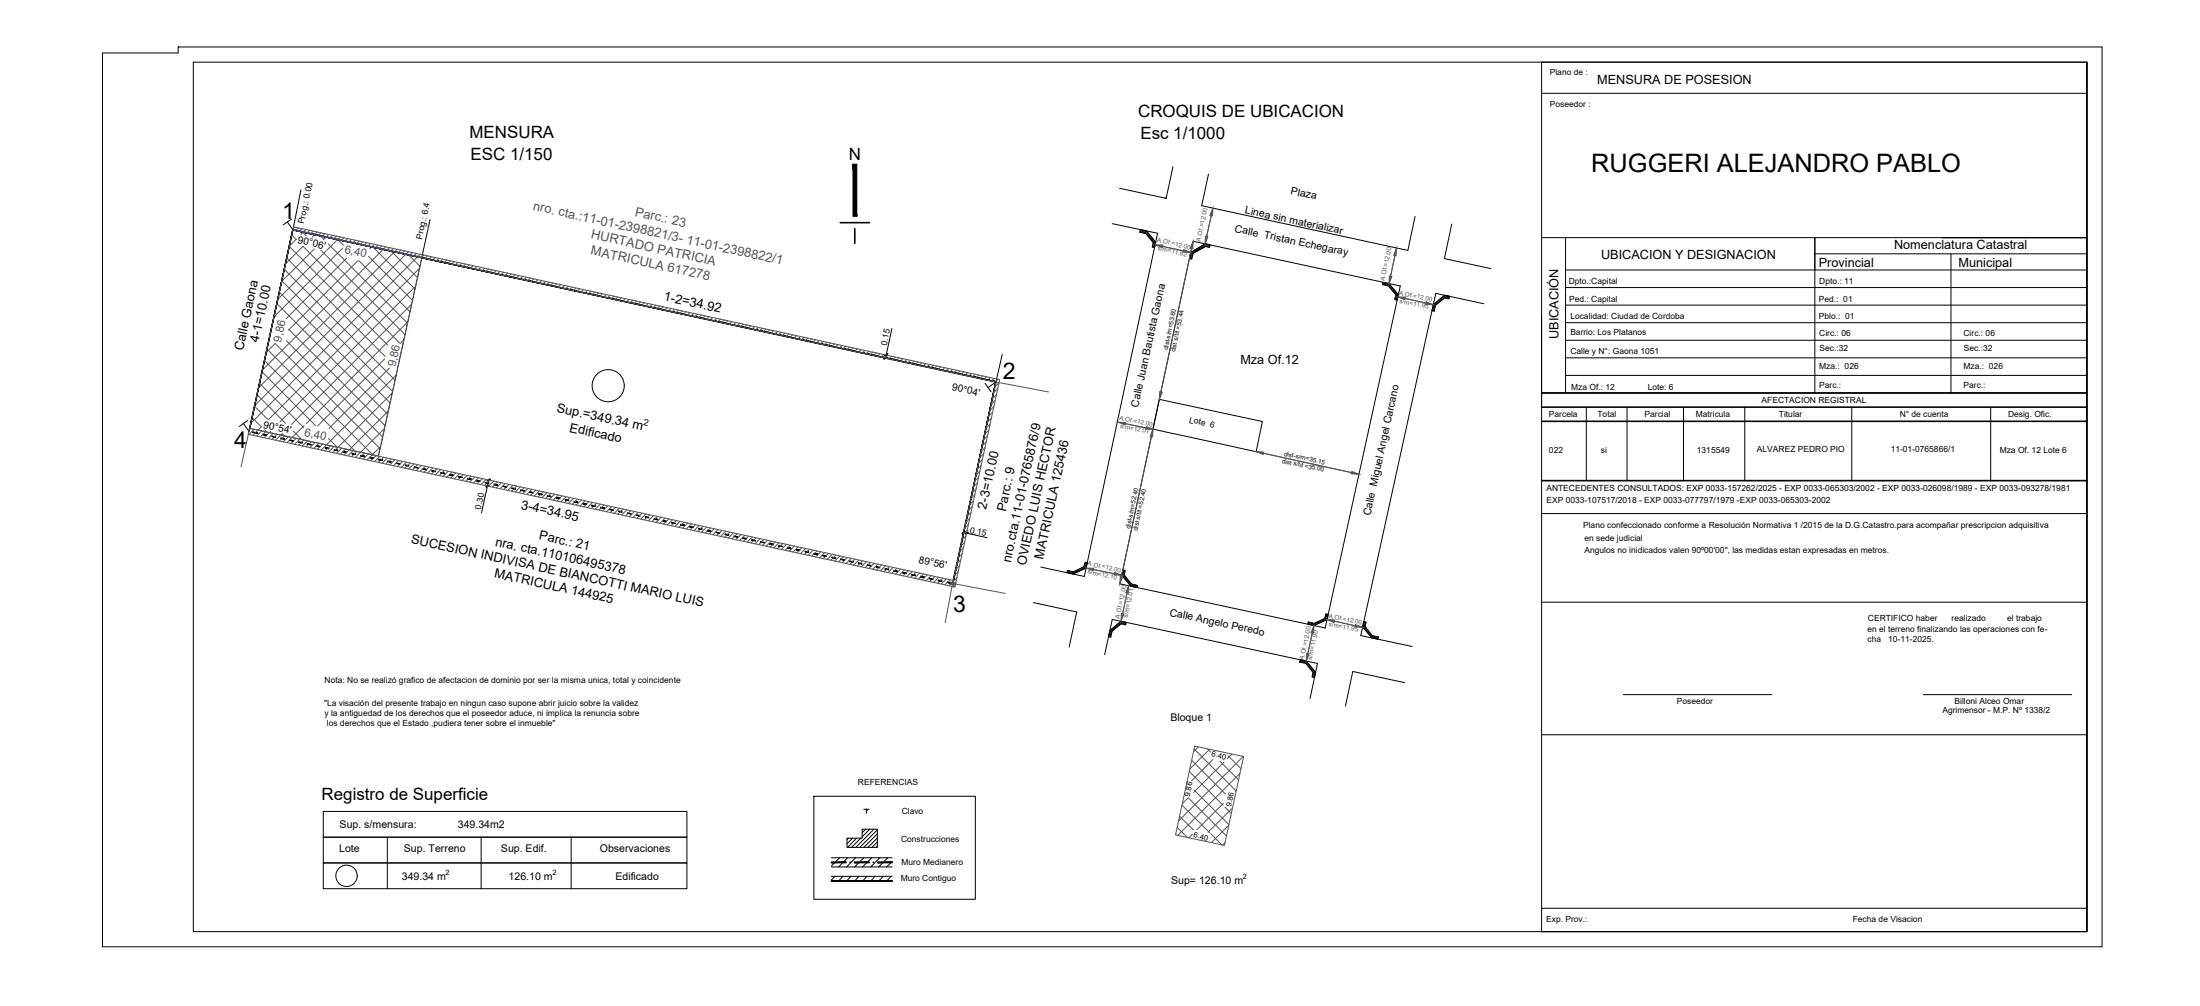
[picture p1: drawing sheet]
<svg xmlns="http://www.w3.org/2000/svg" width="700mm" height="320mm" viewBox="0 0 700 320" stroke-linecap="round" stroke-linejoin="round" font-family="sans-serif">
<!-- layer: mensura -->
<g fill="none" stroke="#000" stroke-width=".32">
<path d="M92.7 69.7l-2.6 1.8M95.7 60.4l-2.5 12.7-1.8-2.5M134.7 79.5l-.1 .6M134.8 78.8l-.1 .6M135 78.1l-.1 .5M135.2 77.4l-.2 .5M135.4 76.7l-.2 .5M135.5 76l-.1 .5M135.6 75.3l-.1 .5M135.8 74.6l-.1 .5M135.9 73.9l-.1 .5M136.1 73.2l-.1 .5"/>
<path d="M136.2 72.5l-.1 .5M136.4 71.7l-.1 .6M136.6 71l-.2 .6M136.7 70.3l-.1 .6M136.8 69.9v.3M134.3 81.6l-.1 .3M134.4 80.9l-.1 .6M134.5 80.2v.6M283.8 104.5l-2.1 9.4M318.9 112.7l-2.1 8.8-2.4 1.8M77.4 134.7l1.8 2.5M78.8 133.8l-2.7 1.9"/>
<path d="M313.4 121.9l1.9 2.7M316.3 121.4h.1M155.5 152.7l-2.3 10.4M306.5 169.4l7.5 1.6M303.1 185.5v.1"/>
<circle cx="193.5" cy="122.7" r="5.1"/>
</g>
<g fill="none" stroke="#545454" stroke-width=".32">
<path d="M92 78.4l31.4 31.3M92.8 74.8l1.5 1.4M93.2 73.1l41 8.8-13.8 63.2-41-8.9zM93.4 72.2l224.6 48.5-14 65.1-.9-.2 13.7-64.1-223.6-48.4zM93.7 72.2l-.4 .4M94.3 76l-2.3 2.3M94.9 72.5l-.8 .8M96.1 72.7l-.8 .9M96.2 73.7l1.2 1.3M97.3 73l-1.6 1.6M98.5 73.2l-.8 .9M99.7 73.5l-.8 .8"/>
<path d="M100 79.1l-10.4 10.5M100.9 73.7l-1.6 1.7M102 79.5l26.8 26.9M102.1 74.1l-.8 .8M103.3 74.3l-.8 .8M103.7 79.9l-15.3 15.3M104.4 77.6l4.1 4M104.6 74.6l-1.6 1.6-1.2-1.2M105.8 74.8l-.9 .8M107 75.1l-.8 .8M107.5 76.2l1.8 1.8M108.2 75.3l-4.3 4.4"/>
<path d="M109.1 78.9l-21.7 21.6M109.4 75.6l-.8 .8M110.7 75.8l-.9 .9M111.9 76.1l-.9 .9M113.1 76.4l-.9 .8M114.3 76.7l-.9 .8M115.5 76.9l-.8 .8M116.7 77.2l-.8 .8M117.9 77.4l-.8 .9M118.7 78.6l13.3 13.3M119.1 77.7l-1.4 1.4M120.3 77.9l-.8 .9"/>
<path d="M121.5 78.2l-.8 .8M122.7 78.5l-39.3 39.3M123.9 78.8l-.8 .8M124.4 79.8l8.4 8.5M125.1 79l-.8 .8M126.3 79.3l-44.1 44.1M127.5 79.5l-.8 .8M128.7 79.8l-.8 .8M367.5 77.9l11.3 2.4M369.9 78.4l6.6 1.4M379.1 79.1l-9.7 45.5M385.4 68.6l-1.5 6.5"/>
<path d="M385.9 66.3l-2.5 11.3M444.3 78.9l-2.4 11.3M88 96.5l35.3 35.2M88.9 92.9l35.2 35.2M89.6 89.3l35.3 35.2M90.5 85.7l35.1 35.2M90.8 83.9l5.6-5.6 30.8 30.9M91.2 82.1l31.3 31.3M108.6 81.7l21 21.1M110.3 82.1l-19.3 19.3M113.9 82.9l-22.1 22.1M114.2 83l16.2 16.1"/>
<path d="M117.2 81.5l14 14M130 81l3.6 3.7M130 80l-49 49.1M131 96.7l-38.3 38.3M131.2 80.3l-.8 .8M132.2 91.1l-43.1 43.1M132.4 80.6l-.8 .8M133.4 85.4l-48 48M133.6 80.9l-53.9 53.8M134.8 81.1l-.8 .8M136.1 81.4l-.9 .8M137.3 81.6l-.9 .8"/>
<path d="M138.5 81.9l-.9 .8M139.7 82.1l-.9 .9M140.9 82.4l-.8 .8M142.1 82.7l-.8 .8M143.3 83l-.8 .8M144.5 83.2l-.8 .8M145.7 83.5l-.8 .8M146.9 83.7l-.8 .8M148.1 84l-.8 .8M149.3 84.2l-.8 .8M150.5 84.5l-.8 .8M151.7 84.7l-.8 .9"/>
<path d="M152.9 85l-.8 .9M154.2 85.3l-.9 .8M155.4 85.6l-.8 .8M156.6 85.8l-.8 .8M157.8 86.1l-.8 .8M159 86.3l-.8 .8M160.2 86.6l-.8 .8M161.5 86.8l-.9 .9M162.7 87.1l-.9 .9M163.9 87.4l-.9 .8M165.1 87.7l-.9 .8M166.3 87.9l-.8 .8"/>
<path d="M167.5 88.2l-.8 .8M168.7 88.4l-.8 .8M169.9 88.7l-.8 .8M171.1 88.9l-.8 .8M172.3 89.2l-.8 .9M173.5 89.5l-.8 .8M174.7 89.7l-.8 .9M175.9 90l-.8 .8M177.1 90.3l-.8 .8M178.4 90.5l-.9 .8M179.6 90.8l-.8 .8M180.8 91l-.8 .8"/>
<path d="M182 91.3l-.8 .9M183.2 91.6l-.8 .8M184.4 91.8l-.8 .9M185.6 92.1l-.8 .8M186.9 92.4l-.9 .8M188.1 92.6l-.9 .8M189.3 92.9l-.9 .8M190.5 93.1l-.9 .8M191.7 93.4l-.8 .8M192.9 93.7l-.8 .8M194.1 93.9l-.8 .9M195.3 94.2l-.8 .8"/>
<path d="M196.5 94.4l-.8 .9M197.7 94.7l-.8 .8M198.9 95l-.8 .8M200.1 95.2l-.8 .8M201.3 95.5l-.8 .8M202.5 95.8l-.8 .8M203.8 96l-.8 .9M205 96.3l-.8 .8M206.2 96.5l-.8 .9M207.4 96.8l-.8 .8M208.6 97l-.8 .9M209.8 97.3l-.8 .8"/>
<path d="M211 97.6l-.8 .8M212.3 97.9l-.9 .8M213.5 98.1l-.9 .9M214.7 98.4l-.9 .8M215.9 98.6l-.9 .9M217.1 98.9l-.8 .8M218.3 99.1l-.8 .9M219.5 99.4l-.8 .8M220.7 99.7l-.8 .8M221.9 99.9l-.8 .9M443.8 81.2l-1.4 6.6M444.7 94.4l11.3 2.5"/>
<path d="M447.1 95l6.6 1.4M83.3 118.3l17.1 17M84.1 114.6l28.8 28.9M84.7 112.2l2.8-3 33.4 33.4M84.9 111l33.7 33.7M85.7 107.4l.1 .1M86 106.4l-.1 .1M86.5 103.8h.1M87.2 100.8v.1M87.3 100.2l.5 .5M91.1 108.4l30.6 30.6M91.9 104.7l30.6 30.6"/>
<path d="M122.4 114.1l-21.3 21.4M123.6 108.5l-26.2 26.2M123.9 117.1l-19.2 19.1M126 119.3l-21.9 21.9M128.5 108l-1.1 1.2M129.7 102.4l-6 6M223.1 100.2l-.8 .8M224.3 100.5l-.8 .8M225.5 100.7l-.8 .9M226.7 101l-.8 .8M228 101.2l-.8 .9M229.2 101.5l-.8 .8"/>
<path d="M230.4 101.7l-.8 .9M231.6 102l-.8 .8M232.8 102.3l-.8 .8M234 102.6l-.8 .8M235.2 102.8l-.8 .9M236.4 103.1l-.8 .8M237.7 103.3l-.9 .9M238.9 103.6l-.9 .8M240.1 103.8l-.9 .9M241.3 104.1l-.9 .8M242.5 104.4l-.8 .8M243.7 104.7l-.8 .8"/>
<path d="M244.9 104.9l-.8 .8M246.1 105.2l-.8 .8M247.3 105.4l-.8 .9M248.5 105.7l-.8 .8M249.7 105.9l-.8 .9M250.9 106.2l-.8 .8M252.2 106.5l-.8 .8M253.4 106.8l-.8 .8M254.6 107l-.8 .8M255.8 107.3l-.8 .8M257 107.5l-.8 .9M258.2 107.8l-.8 .8"/>
<path d="M259.4 108l-.8 .9M260.6 108.3l-.8 .8M261.8 108.5l-.8 .9M263.1 108.9l-.9 .8M264.3 109.1l-.9 .8M265.5 109.4l-.9 .8M266.7 109.6l-.9 .8M267.9 109.9l-.8 .8M269.1 110.1l-.8 .9M270.3 110.4l-.8 .8M271.5 110.6l-.8 .9M272.7 111l-.8 .8"/>
<path d="M273.9 111.2l-.8 .8M275.1 111.5l-.8 .8M276.4 111.7l-.8 .8M277.6 112l-.8 .8M278.8 112.2l-.8 .9M280 112.5l-.8 .8M281.2 112.7l-.8 .9M282.4 113.1l-.8 .8M283.6 113.3l-.8 .8M284.8 113.6l-.8 .8M286 113.8l-.8 .8M287.2 114.1l-.8 .8"/>
<path d="M288.5 114.3l-.9 .8M289.7 114.6l-.9 .8M290.9 114.8l-.9 .9M292.1 115.1l-.9 .9M293.3 115.4l-.8 .8M294.5 115.7l-.8 .8M295.7 115.9l-.8 .8M296.9 116.2l-.8 .8M298.1 116.4l-.8 .8M299.3 116.7l-.8 .8M300.6 116.9l-.8 .9M301.8 117.2l-.8 .9"/>
<path d="M303 117.5l-.8 .8M304.2 117.8l-.8 .8M305.4 118l-.8 .8M306.6 118.3l-.8 .8M307.8 118.5l-.8 .8M309 118.8l-.8 .8M310.2 119l-.8 .8M311.4 119.3l-.8 .8M312.6 119.6l-.8 .8M313.9 119.8l-.9 .9M79.2 137.2l-2.5 11.3M79.7 136.3l-.4 .3"/>
<path d="M80.2 132.8l3 2.9M80.9 136.5l-1.7 1.7M80.9 129.2l4.3 4.2M81.8 125.5l9 9.1M82.5 121.9l14.1 14.1M83.2 135.8l-2.8 2.7M83.3 137.1l-1.7 1.6M84.2 136.7l.6 .7M84.5 137.3l-1.7 1.7M86.1 137.2l-2.1 2M86.9 137.9l-1.6 1.6M88.1 138.1l-1.6 1.7"/>
<path d="M89.8 137.9l-2.1 2.1M89.8 138l.6 .6M90.5 138.6l-1.6 1.7M91.7 138.9l-1.6 1.6M93.3 137.1l2.5 2.5M94.2 139.4l-1.7 1.7M95.4 139.7l-1.6 1.6M96.6 139.9l-1.6 1.7M96.7 135.4l-5.4 5.4M104.5 139.5l2.8 2.8M122.3 136.4l-9.2 9.1M123.5 130.7l-14.1 14"/>
<path d="M124.7 125.1l-18.9 18.9M314.2 138.6l-1.3 1.3M314.6 136.8l-1.3 1.3M315 134.9l-1.3 1.3M315.1 120.1l-.9 .8M315.4 133.1l-1.3 1.2M315.8 131.1l-1.3 1.3M316.2 129.3l-1.3 1.3M316.3 120.4l-.9 .8M316.6 127.4l-1.3 1.3M316.8 121.5l16.8 3.2M317 125.6l-1.3 1.2"/>
<path d="M317.4 123.7l-1.3 1.2M317.5 120.6l-.9 .8M317.8 121.8l-1.3 1.3M355.6 134.3l11.3 2.2M366.3 138.9l-9.5 44.4M97.8 140.2l-1.6 1.7M99 140.5l-1.6 1.6M100.2 140.7l-1.6 1.7M101.4 141l-1.6 1.6M102.7 141.2l-1.7 1.7M103.9 141.5l-1.7 1.7M105.1 141.8l-1.7 1.6"/>
<path d="M106.3 142l-1.7 1.7M108.7 142.6l-1.7 1.6M109.9 142.8l-1.7 1.7M112.3 143.3l-1.6 1.7M113.5 143.6l-1.6 1.6M115.9 144.1l-1.6 1.7M117.2 144.4l-1.7 1.7M119.6 144.9l-1.6 1.7M120.8 145.2l-1.6 1.6M121.1 142l-4.4 4.3M122 145.4l-1.6 1.7M123.2 145.7l-1.6 1.6"/>
<path d="M124.4 145.9l-1.6 1.7M125.6 146.2l-1.6 1.6M126.8 146.5l-1.6 1.6M128.1 146.8l-1.7 1.6M129.3 147l-1.7 1.7M130.5 147.3l-1.7 1.6M131.7 147.5l-1.7 1.7M132.9 147.8l-1.7 1.6M134.1 148l-1.7 1.7M135.3 148.3l-1.7 1.6M136.5 148.5l-1.7 1.7M137.7 148.8l-1.6 1.7"/>
<path d="M139 149.1l-1.7 1.7M140.2 149.4l-1.7 1.6M141.4 149.6l-1.7 1.7M142.6 149.9l-1.7 1.6M143.8 150.1l-1.7 1.7M145 150.4l-1.6 1.6M146.2 150.6l-1.6 1.7M147.4 150.9l-1.6 1.6M148.6 151.2l-1.6 1.7M149.8 151.5l-1.6 1.6M151 151.7l-1.6 1.7M152.2 152l-1.6 1.6"/>
<path d="M153.5 152.2l-1.7 1.7M154.7 152.5l-1.7 1.6M155.9 152.7l-1.7 1.7M157.1 153l-1.7 1.6M158.3 153.2l-1.7 1.8M159.5 153.6l-1.7 1.6M160.7 153.8l-1.7 1.7M162 154.1l-1.8 1.6M163.2 154.3l-1.7 1.7M164.4 154.6l-1.7 1.6M165.6 154.8l-1.7 1.7M166.8 155.1l-1.7 1.6"/>
<path d="M168 155.3l-1.7 1.7M169.2 155.6l-1.7 1.7M170.4 155.9l-1.6 1.7M171.6 156.2l-1.6 1.6M172.8 156.4l-1.6 1.7M174 156.7l-1.6 1.6M175.2 156.9l-1.6 1.7M176.4 157.2l-1.6 1.6M177.6 157.4l-1.6 1.7M178.9 157.7l-1.7 1.6M180.1 158l-1.7 1.7M181.3 158.3l-1.7 1.6"/>
<path d="M182.5 158.5l-1.7 1.7M183.7 158.8l-1.7 1.6M184.9 159l-1.7 1.7M186.2 159.3l-1.7 1.6M187.4 159.5l-1.7 1.7M188.6 159.8l-1.7 1.6M309.7 159.3l-1.2 1.2M310.1 157.4l-1.3 1.3M310.6 155.5l-1.3 1.3M310.9 153.6l-1.2 1.3M311.4 151.8l-1.4 1.3M311.8 149.9l-1.3 1.3"/>
<path d="M312.1 148l-1.2 1.3M312.6 146.1l-1.4 1.3M313 144.3l-1.3 1.3M313.3 142.4l-1.2 1.3M313.8 140.5l-1.3 1.3M399.6 143.7l32.7 7.1M189.8 160l-1.7 1.8M191 160.4l-1.7 1.6M192.2 160.6l-1.7 1.7M193.4 160.9l-1.7 1.6M194.6 161.1l-1.7 1.7M195.8 161.4l-1.6 1.6"/>
<path d="M197 161.6l-1.6 1.7M198.2 161.9l-1.6 1.6M199.4 162.1l-1.6 1.7M200.6 162.5l-1.6 1.6M201.8 162.7l-1.6 1.7M203 163l-1.6 1.6M204.3 163.2l-1.7 1.7M205.5 163.5l-1.7 1.6M206.7 163.7l-1.7 1.7M207.9 164l-1.6 1.6M209.1 164.2l-1.6 1.7M210.3 164.5l-1.6 1.7"/>
<path d="M211.6 164.8l-1.7 1.7M212.8 165.1l-1.7 1.6M214 165.3l-1.7 1.7M215.2 165.6l-1.7 1.6M216.4 165.8l-1.7 1.7M217.6 166.1l-1.7 1.6M218.8 166.3l-1.7 1.7M220 166.6l-1.7 1.6M221.2 166.9l-1.6 1.7M222.4 167.2l-1.6 1.6M223.6 167.4l-1.6 1.7M224.8 167.7l-1.6 1.6"/>
<path d="M226 167.9l-1.6 1.7M227.2 168.2l-1.6 1.6M228.4 168.4l-1.6 1.7M228.8 169.5l-.8 .8M229.7 168.7l-.8 .8M230.9 168.9l-1.6 1.7M232.1 169.2l-1.6 1.7M233.3 169.5l-1.6 1.7M234.5 169.8l-1.6 1.6M235.7 170l-1.6 1.7M237 170.3l-1.7 1.6M238.2 170.5l-1.7 1.7"/>
<path d="M239.4 170.8l-1.7 1.6M240.6 171l-1.7 1.7M241.8 171.3l-1.7 1.7M243 171.6l-1.7 1.6M244.2 171.9l-1.7 1.6M245.4 172.1l-1.7 1.7M246.6 172.4l-1.6 1.6M247.8 172.6l-1.6 1.7M249 172.9l-1.6 1.6M250.2 173.1l-1.6 1.7M251.4 173.4l-1.6 1.7M252.7 173.7l-1.7 1.6"/>
<path d="M253.9 173.9l-1.6 1.7M255.1 174.2l-1.6 1.7M256.3 174.5l-1.6 1.6M257.5 174.7l-1.6 1.7M258.7 175l-1.6 1.6M259.9 175.2l-1.6 1.7M261.1 175.5l-1.6 1.6M262.4 175.8l-1.7 1.6M263.6 176l-1.7 1.7M264.8 176.3l-1.7 1.6M266 176.6l-1.7 1.6M267.2 176.8l-1.7 1.7"/>
<path d="M268.4 177.1l-1.7 1.6M269.6 177.3l-1.7 1.7M270.8 177.6l-1.7 1.6M272 177.8l-1.6 1.7M273.2 178.1l-1.6 1.7M274.5 178.4l-1.7 1.6M275.7 178.6l-1.7 1.7M276.9 178.9l-1.7 1.7M278.1 179.2l-1.6 1.6M279.3 179.4l-1.6 1.7M280.5 179.7l-1.6 1.6M281.7 179.9l-1.6 1.7"/>
<path d="M305.3 179.9l-1.3 1.3M305.7 178l-1.2 1.3M306.1 176.2l-1.3 1.2M306.5 174.3l-1.3 1.2M306.9 172.4l-1.2 1.3M307.3 170.5l-1.3 1.3M307.7 168.6l-1.3 1.3M308.1 166.8l-1.2 1.2M308.5 164.9l-1.3 1.3M308.9 163l-1.3 1.3M309.3 161.1l-1.2 1.4M282.9 180.2l-1.6 1.7"/>
<path d="M284.1 180.5l-1.6 1.6M285.3 180.7l-1.6 1.7M286.5 181l-1.6 1.6M287.8 181.3l-1.7 1.6M289 181.5l-1.7 1.7M290.2 181.8l-1.7 1.6M291.4 182l-1.7 1.7M292.6 182.3l-1.7 1.7M293.8 182.6l-1.7 1.6M295 182.8l-1.7 1.7M296.2 183.1l-1.7 1.6M296.6 184.2l-.8 .8"/>
<path d="M297.5 183.3l-.9 .9M298.7 183.6l-1.7 1.7M299.9 183.9l-1.7 1.6M301.1 184.1l-1.7 1.7M302.3 184.4l-1.7 1.6M303.2 184.9l-1.3 1.4M303.3 184.6l-223.9-48.4-.4 1.9 224.8 48.6M304 185.8l-.2 .9-.9-.2M304.1 185.5l-1 1.1M304.5 183.7l-1.3 1.2M304.9 181.8l-1.3 1.2M319.8 188.7l-16.7-3.1-2.4 12.4"/>
<path d="M345.5 180.7l11.3 2.3M359.1 186.3l-2.4 11.3M418 199l-2.4 11.3M422.2 197.1l11.3 2.4M379.9 238.2l13.4 13.4M380.1 237.3l15.5 3.3-6.1 28.3-15.5-3.3zM381.2 237.6l-1.5 1.5M384.1 238.1l1.1 1.1M384.8 238.3l-6.3 6.3M391.9 239.9l-1.5 1.4M375.3 259.6l4.4 4.4M376 256.1l8.8 8.7"/>
<path d="M378 253.8l-1.9 1.8M378.1 253.8l12.1 12.1M378.4 245.4l10.7 10.7M379.1 241.8l10.8 10.8M379.9 251.3l11 11M385.9 241.6l-6.8 6.7M388.1 242.1l6 6M389.2 255.5l-8.4 8.4M389.4 242.4l-9.6 9.6M389.7 256.8l2 1.9M390.7 240.4l4.1 4.1M391.9 257.2l-7.6 7.5"/>
<path d="M393.3 251.5l-.3 .2M394.5 246l-19.8 19.7M395.2 240.6l.4 .3M395.5 240.6l-20.6 20.5M374.5 263.2l3.2 3.1M379.4 265.3l-1.2 1.2M385.2 265.1l3.5 3.7M389.7 268l-.7 .8M390.9 262.5l-5.5 5.5"/>
<circle cx="303.1" cy="185.5" r=".35"/>
</g>
<g fill="#000" stroke="#000" stroke-width=".32">
<path d="M93.1 73l-13.8 64.2zM93.1 73l-13.9 64.2z"/>
<path d="M281.2 114.1l1-.5zM281.2 114.2l1-.6z"/>
<path d="M281.5 113.1l.9-.5zM281.5 113.2l.9-.6z"/>
<path d="M80.3 137.4l1.7 .3zM80.3 137.5l1.7 .2v.2z"/>
<path d="M83.7 138.1v.2h1.2zM83.7 138.3h1.2l-.1 .2z"/>
<path d="M86.6 138.7l1.1 .3zM86.5 138.8l1.2 .3z"/>
<path d="M89.4 139.3v.2h1.1zM89.4 139.5h1.1v.2z"/>
<path d="M92.2 139.9v.2l1.1 .1zM92.2 140.1l1.1 .2z"/>
<path d="M93.2 73.2l223.6 48.4v-.2zM93.2 73l223.6 48.4-223.6-48.2z"/>
<path d="M95 140.5l1.2 .3zM95 140.7l1.2 .1z"/>
<path d="M97.9 141.1l-.1 .2 1.2 .1zM97.8 141.3l1.2 .1v.2z"/>
<path d="M100.7 141.8l1.1 .2zM100.7 141.9l1.1 .1z"/>
<path d="M103.5 142.4l1.1 .2zM103.5 142.5l1.1 .1v.2z"/>
<path d="M106.3 143v.2h1.2zM106.3 143.2h1.2l-.1 .2z"/>
<path d="M109.2 143.6l1.1 .2zM109.1 143.7l1.2 .3z"/>
<path d="M112 144.2v.2h1.1zM112 144.4h1.1v.2z"/>
<path d="M114.8 144.8v.2l1.1 .1zM114.8 145l1.1 .2z"/>
<path d="M117.6 145.4l1.2 .2zM117.6 145.6h1.2l-.1 .2z"/>
<path d="M120.5 146l-.1 .2 1.2 .1zM120.4 146.2l1.2 .1v.2z"/>
<path d="M123.3 146.6l1.1 .3zM123.3 146.8l1.1 .1z"/>
<path d="M126.1 147.2v.2l1.2 .1zM126.1 147.4l1.2 .1-.1 .2z"/>
<path d="M128.9 147.8v.2l1.2 .1zM128.9 148l1.2 .1z"/>
<path d="M131.8 148.5l1.1 .2zM131.7 148.6l1.2 .1z"/>
<path d="M134.6 149.1v.1l1.1 .1zM134.6 149.2l1.1 .1v.2z"/>
<path d="M137.4 149.7l1.2 .2zM137.4 149.8l1.2 .1z"/>
<path d="M140.2 150.3l1.2 .2zM140.2 150.5h1.2v.2z"/>
<path d="M143.1 150.9l-.1 .2 1.2 .1zM143 151.1l1.2 .1v.1z"/>
<path d="M145.9 151.5l1.1 .3zM145.9 151.7l1.1 .2z"/>
<path d="M148.8 152.1l-.1 .2 1.2 .1zM148.7 152.3l1.2 .1-.1 .1z"/>
<path d="M151.5 152.7v.2l1.2 .1zM151.5 152.9l1.2 .2z"/>
<path d="M154.4 153.4l1.1 .2zM154.3 153.5l1.2 .1z"/>
<path d="M154.6 154.8l.9-.5zM154.7 154.9l.9-.5z"/>
<path d="M155 152.9l.9-.5zM155 152.9l.9-.5z"/>
<path d="M157.2 153.9v.2l1.1 .1zM157.2 154.1l1.1 .1v.2z"/>
<path d="M160.1 154.6l1.1 .2zM160 154.7l1.2 .1z"/>
<path d="M162.8 155.2l1.2 .2zM162.8 155.3l1.2 .1v.2z"/>
<path d="M165.7 155.8l-.1 .2h1.2zM165.6 156h1.2v.2z"/>
<path d="M168.5 156.4l1.1 .3zM168.5 156.5l1.1 .3z"/>
<path d="M171.4 157l-.1 .2h1.2zM171.3 157.2h1.2l-.1 .2z"/>
<path d="M174.2 157.6v.2l1.1 .1zM174.2 157.8l1.1 .2z"/>
<path d="M177 158.3l1.2 .2zM176.9 158.4l1.3 .1-.1 .1z"/>
<path d="M179.8 158.8v.2l1.1 .1zM179.8 159l1.1 .1v.2z"/>
<path d="M182.7 159.5l1.1 .2zM182.6 159.6l1.2 .1z"/>
<path d="M185.5 160v.2l1.1 .1zM185.5 160.2l1.1 .1v.2z"/>
<path d="M188.3 160.7l-.1 .2h1.3zM188.2 160.9h1.3z"/>
<path d="M191.2 161.3l1 .3zM191.1 161.4l1.1 .3z"/>
<path d="M194 161.9l-.1 .2h1.2zM193.9 162.1h1.2l-.1 .2z"/>
<path d="M196.8 162.5l1.1 .3zM196.8 162.6l1.1 .3z"/>
<path d="M199.6 163.2l1.2 .1zM199.6 163.3h1.2l-.1 .2z"/>
<path d="M202.5 163.7l-.1 .2 1.2 .1zM202.4 163.9l1.2 .1v.2z"/>
<path d="M205.3 164.4l1.1 .2zM205.3 164.5l1.1 .1z"/>
<path d="M208.1 164.9v.2l1.1 .1zM208.1 165.1l1.1 .1v.2z"/>
<path d="M210.9 165.6v.2h1.2zM210.9 165.8h1.2z"/>
<path d="M213.8 166.2l1.1 .3zM213.7 166.3l1.2 .3z"/>
<path d="M216.6 166.8v.2h1.1zM216.6 167h1.1l-.1 .2z"/>
<path d="M219.4 167.4l1.1 .3zM219.4 167.5l1.1 .3z"/>
<path d="M222.2 168l1.2 .2zM222.2 168.2h1.2l-.1 .2z"/>
<path d="M225.1 168.6l-.1 .2 1.2 .1zM225 168.8l1.2 .1v.2z"/>
<path d="M227.9 169.2l1.1 .3zM227.9 169.4l1.1 .1z"/>
<path d="M230.7 169.8v.2l1.2 .1zM230.7 170l1.2 .1-.1 .2z"/>
<path d="M233.5 170.5v.1l1.2 .1zM233.5 170.6l1.2 .1z"/>
<path d="M236.4 171.1l1.1 .2zM236.3 171.2l1.2 .1v.2z"/>
<path d="M239.2 171.7v.2h1.1zM239.2 171.9h1.1v.2z"/>
<path d="M242 172.3l1.2 .3zM242 172.4l1.2 .2z"/>
<path d="M244.8 172.9v.2h1.2zM244.8 173.1h1.2v.2z"/>
<path d="M247.7 173.5l-.1 .2 1.2 .1zM247.6 173.7l1.2 .1z"/>
<path d="M250.5 174.1l1.1 .3zM250.5 174.3l1.1 .2z"/>
<path d="M253.3 174.7v.2l1.2 .1zM253.3 174.9l1.2 .1-.1 .2z"/>
<path d="M256.1 175.3l1.2 .3zM256.1 175.5l1.2 .2z"/>
<path d="M259 176l1.1 .2zM258.9 176.1l1.2 .1v.2z"/>
<path d="M261.8 176.6v.1l1.1 .1zM261.8 176.7l1.1 .1v.2z"/>
<path d="M264.6 177.2l1.2 .2zM264.6 177.3l1.2 .1z"/>
<path d="M267.4 177.8v.1l1.2 .1zM267.4 177.9l1.2 .1v.2z"/>
<path d="M270.3 178.4l-.1 .2h1.2zM270.2 178.6h1.2z"/>
<path d="M273.1 179l1.1 .3zM273.1 179.2l1.1 .2z"/>
<path d="M275.9 179.6v.2l1.2 .1zM275.9 179.8l1.2 .1-.1 .1z"/>
<path d="M306 169.6l1-.5zM306.1 169.6l1-.5z"/>
<path d="M307 169.8l.9-.6zM307.1 169.8l.8-.6z"/>
<path d="M278.7 180.2l1.2 .3zM278.7 180.4l1.2 .2z"/>
<path d="M281.6 180.9l1.1 .2zM281.5 181l1.2 .1v.2z"/>
<path d="M284.4 181.4v.2l1.1 .1zM284.4 181.6l1.1 .1v.2z"/>
<path d="M287.2 182.1l1.2 .2zM287.2 182.2l1.2 .1z"/>
<path d="M290 182.6v.2l1.2 .1zM290 182.8l1.2 .1v.2z"/>
<path d="M292.9 183.3l-.1 .2h1.2zM292.8 183.5h1.2z"/>
<path d="M295.8 183.9l1 .2zM295.7 184l1.1 .1v.2z"/>
<path d="M298.5 184.5v.2h1.2zM298.5 184.7h1.2l-.1 .2z"/>
<path d="M301.4 185.1l1.7 .4zM301.3 185.3l1.8 .2z"/>
<path d="M316.8 121.4l-13.8 64.2h.2zM316.8 121.4l-13.6 64.2z"/>
</g>
<!-- layer: 0 -->
<path d="M93.2 73.1l41 8.8-13.8 63.2" fill="none" stroke="#00f" stroke-width=".32"/>
<!-- layer: mensura -->
<g fill="#545454" stroke="#545454" stroke-width=".32">
<path d="M303 185.2h.2z"/>
<path d="M303 185.9h.2z"/>
<path d="M345.5 180.7h2.5l-.2 .8z"/>
<path d="M354.6 182.1l2.2 .9-2.4-.2z"/>
<path d="M356.8 195.2l.7 .1-.8 2.3z"/>
<path d="M359.1 186.3l-.2 2.4-.7-.1z"/>
<path d="M415.7 207.8l.8 .2-.9 2.3z"/>
<path d="M418 199l-.1 2.4-.8-.1z"/>
<path d="M431.2 198.6l2.3 .9-2.5-.1z"/>
<path d="M422.2 197.1l2.4 .1-.2 .8z"/>
<path d="M444.7 94.4l2.4 .1-.2 .8z"/>
<path d="M453.7 96l2.3 .9-2.4-.1z"/>
<path d="M444.3 78.9l-.1 2.5-.8-.2z"/>
<path d="M442 87.8l.8 .1-.9 2.3z"/>
<path d="M383.5 75.1l.8 .2-.9 2.3z"/>
<path d="M385.9 66.3l-.2 2.4-.8-.2z"/>
<path d="M376.6 79.4l2.2 .9-2.4-.1z"/>
<path d="M367.5 77.9h2.5l-.2 .9z"/>
<path d="M379.6 76.7l-.1 2.4-.8-.1z"/>
<path d="M369 124.5l.7 .2-.9 2.3z"/>
<path d="M356.4 183.2l.8 .2-.9 2.3z"/>
<path d="M366.8 136.5l-.1 2.5-.8-.2z"/>
<path d="M399.6 143.7l2.5 .1-.2 .7z"/>
<path d="M430.1 149.9l2.2 .9-2.4-.1z"/>
<path d="M355.6 134.3l2.4 .1-.1 .7z"/>
<path d="M364.7 135.7l2.2 .8h-2.4z"/>
<path d="M303 185.2l.2 .1zM303 185.2l.2 .1z"/>
<path d="M302.9 185.3h.4zM302.9 185.3h.4z"/>
<path d="M302.9 185.3h.5zM302.9 185.3h.5z"/>
<path d="M302.8 185.3l.6 .1zM302.8 185.3l.6 .1z"/>
<path d="M302.7 185.4h.7zM302.7 185.4h.7z"/>
<path d="M302.7 185.4l.7 .1zM302.7 185.4l.7 .1z"/>
<path d="M302.7 185.5l.7 .1zM302.7 185.5l.7 .1z"/>
<path d="M302.7 185.6h.7zM302.7 185.6h.7z"/>
<path d="M302.7 185.6l.7 .1zM302.7 185.6l.7 .1z"/>
<path d="M302.7 185.7h.7zM302.7 185.7l.7 .1z"/>
<path d="M302.7 185.8h.7zM302.7 185.8h.7z"/>
<path d="M302.8 185.8h.6zM302.8 185.8l.5 .1z"/>
<path d="M302.9 185.9h.4zM302.9 185.9h.3z"/>
<path d="M302.9 185.9h.3zM302.9 185.9h.3z"/>
</g>
<!-- layer: MARCO -->
<path d="M32.6 16.8h24.1v-1.9h612.1v286.2h-636.2zM56.7 14.9h.1M61.5 19.8h602.4v276.5h-602.4z" fill="none" stroke="#000" stroke-width=".32"/>
<!-- layer: 0 -->
<g fill="none" stroke="#000" stroke-width=".32">
<path d="M663.9 19.8v276.5h-173.5h173.5zM663.9 19.8h-173.5v276.5M490.4 29.7h173.5M373.2 53l-2.2 10.1-14.8-3.2M384.5 55.4l-2.2 10 65.6 14.3 2.3-10.8M353.9 71.1l14.4 3.1-23.3 109.1-13.9-2.9M362.8 73l2 .4 2.9 3.7-.4 1.7-.7-.2 .3-1.4-2.3-2.9-2-.4zM363.1 73.1l-.4 .5M363.5 73.2l-.7 .7M363.9 73.3l-.7 .7M364.2 73.4l-.7 .7M364.6 73.4l-.7 .7"/>
<path d="M364.8 73.6l-.6 .6M365 73.8l-.4 .5M365.2 74.1l-.4 .4M365.4 74.3l-.4 .5M365.6 74.6l-.4 .4M365.8 74.8l-.4 .5M366 75l-.5 .5M366.2 75.3l-.5 .4M366.4 75.5l-.5 .5M366.6 75.7l-.5 .5M366.8 76l-.5 .5M367 76.2l-.5 .5"/>
<path d="M367.2 76.5l-.5 .4M367.4 76.7l-.5 .5M367.4 78.4l-.3 .3M367.5 77.8l-.8 .8M367.6 76.9l-.9 .8M367.6 77.3l-1 1M370.7 63h.3M379.4 79.9v1.2M379.6 76.7l65.9 14.3-23.9 108.7-65.3-14zM379.8 79.7v.8M380 79.5v.8M380.3 79.3v.9"/>
<path d="M380.7 79.1v.9M381 79v.8M381.3 78.8v.9M381.6 78.6v.9M381.9 78.4v.9M382.2 78.3v.8M382.5 78.1v.9M382.8 77.9v.9M383.1 77.7v.9M383.4 77.6v.8M383.7 77.6v.8M384 77.7v.8"/>
<path d="M384.3 77.7v.9M384.7 77.8v.8M385 77.9v.2M461.9 71.3l-2.4 11 14.8 3.1M490.4 75.6h173.5M498.1 75.6v49.4M577.4 75.6v49.4M663.9 75.6h-46h46M378.5 81.7v.5M378.8 80.3l4.6-2.7 1.6 .3-.2 .8-1.2-.3-4 2.2-.5 1.8-.7-.2zM378.8 80.3v2M379.1 80.1v2.2"/>
<path d="M440 89.8l1.9 .4 3 3.5-.4 1.8-.8-.2 .4-1.5-2.4-2.8-1.9-.5zM440.3 89.9l-.4 .4M440.6 89.9l-.6 .7M441 90l-.7 .6M441.4 90.1l-.7 .6M441.7 90.1l-.7 .7M442 90.3l-.6 .6M442.2 90.5l-.5 .5M442.4 90.8l-.5 .4M442.6 91l-.5 .5M442.8 91.3l-.5 .4M442.9 91.5l-.4 .4"/>
<path d="M443.1 91.7l-.4 .5M443.4 92l-.5 .4M443.6 92.2l-.5 .5M443.8 92.4l-.5 .5M444 92.7l-.5 .4M444.2 92.9l-.5 .5M444.3 93.1l-.4 .5M444.5 93.4l-.4 .5M444.5 95.1l-.2 .3M444.7 94.5l-.8 .8M444.7 93.6l-.8 .8M444.8 94l-1 1"/>
<path d="M445.5 90.9v.1M455.6 98.4v.4M456 97v1.9M456 96.9l3.5-3 1.7 .4-.2 .8-1.4-.3-2.9 2.2-.4 2-.7-.2zM456.3 96.7v2.2M456.6 96.4v1.2M456.9 96.2v.7M457.2 95.9v.8M457.5 95.7v.7M457.8 95.3v.9M458.1 95.1v.8M458.4 94.8v.9"/>
<path d="M458.7 94.6v.8M459 94.3v.8M459.3 94.1v.9M459.6 93.9v.9M460 94v.8M460.3 94.1v.8M460.5 94.1v.9M460.9 94.2v.8M461.2 94.3v.1M472 96.6l-15.2-3.3-23.9 108.8 16.4 3.5M498.1 97h165.8M498.1 91.5h165.8"/>
<path d="M498.1 85.9h165.8M577.4 80.7h86.5M620.7 80.7v44.3M498.1 119.4h165.8M498.1 113.8h165.8M498.1 108.2h165.8M498.1 102.6h165.8M490.4 125h173.5M504.7 129.5v23.4M517.6 129.5v23.4M535.6 129.5v23.4M555.1 129.5v23.4"/>
<path d="M589.1 129.5v23.4M633.3 129.5v23.4M490.4 152.9h173.5M345 179.8l.6 .6M345 179.5l.7 .6M345.1 179.1l.6 .6M345.3 178.8l.5 .5M490.4 163.3h173.5M328.8 191.7l13.8 2.9-2.5 11.2M339.4 182.1h.1M339.6 181.8l.5 .5M339.6 181.4l1.9 .5 3.3-1.7 .4-1.4 .7 .2-.4 1.7-4.1 1.9-2-.5z"/>
<path d="M339.7 181.4l.9 1M340.3 181.6l.9 .9M340.8 181.7l.8 .8M341.3 181.8l.6 .5M341.7 181.8l.5 .4M342 181.6l.5 .5M342.3 181.5l.4 .4M342.6 181.3l.5 .5M342.9 181.2l.5 .5M343.2 181.1l.4 .4M343.5 180.9l.5 .5M343.8 180.8l.5 .5"/>
<path d="M344.1 180.6l.5 .5M344.4 180.5l.4 .5M344.6 180.4l.6 .5M344.9 180.2l.6 .5M354 199.9l.4 .4M354.2 199.7l.4 .4M354.4 199.5l.5 .4M354.7 199.3l.4 .4M354.9 199.1l.4 .4M355.1 198.9l.5 .4M355.4 198.6l.4 .5M355.6 198.5l.5 .4"/>
<path d="M355.8 198.3l.5 .4M356.1 198.1l.4 .4M356.3 197.9l.6 .6M356.5 197.7l.9 .9M357 197.7l1 1M357.2 181.3l.8 .1-.3 1.5 2.3 2.9 1.9 .4-.2 .6-1.9-.3-3-3.5zM357.4 181.3l-.2 .2M357.5 197.8l.7 .7M357.7 182.8l-.5 .5M357.7 181.4l-.6 .7M357.8 182.2l-.8 .9M357.8 183.1l-.5 .4"/>
<path d="M357.9 181.6l-1 1M358 183.3l-.5 .5M358 197.9l.3 .2M358.2 183.5l-.5 .5M358.4 183.8l-.5 .4M358.6 184l-.5 .5M358.7 184.3l-.4 .4M358.9 184.5l-.3 .4M359.1 184.7l-.4 .5M359.4 185l-.5 .4M359.6 185.3l-.5 .3M359.8 185.4l-.5 .5"/>
<path d="M360 185.7l-.5 .4M360.3 185.8l-.6 .5M360.6 185.9l-.6 .6M361 185.9l-.7 .7M361.3 186.1l-.6 .5M361.7 186.1l-.7 .7M361.9 186.4l-.5 .4M416.1 198.5l.1 .1M416.2 198.1l.5 .6M416.2 197.8l1.9 .5 3.4-1.6 .3-1.5 .8 .2-.4 1.7-4.2 1.9-1.9-.5zM416.3 197.9l.9 .9M416.8 198l1 1"/>
<path d="M417.4 198.1l.8 .8M418 198.3l.5 .5M418.4 198.2l.4 .4M418.6 198l.5 .5M418.9 197.9l.5 .4M419.2 197.8l.5 .4M419.5 197.6l.5 .5M419.8 197.5l.5 .5M420.1 197.3l.5 .5M420.4 197.2l.4 .5M420.7 197.1l.5 .5M421 196.9l.5 .5"/>
<path d="M421.3 196.8l.4 .5M421.5 196.6l.6 .5M421.5 196.2l.7 .7M421.5 199.7h.1M421.7 195.9l.6 .6M421.7 195.5l.7 .6M421.9 195.3l.5 .5M422.4 195.3l.1 .1M433.9 197.7l.7 .2-.3 1.4 2.3 2.9 1.9 .4-.1 .7-2-.4-2.9-3.6zM434.1 197.7l-.2 .2M434.3 199.2l-.5 .5M434.4 197.8l-.7 .7"/>
<path d="M434.4 198.6l-.8 .9M434.4 199.5l-.4 .5M434.6 198.1l-1.1 1M434.6 199.7l-.4 .5M434.8 200l-.4 .4M490.4 191.5h173.5M351.4 208.2l2.5-11.2 65.2 14-2.3 11.2M352.8 202.1l.5 .5M352.8 201.8l.6 .6M352.9 201.4l.6 .6M353 201.1l.6 .6M353.1 200.6l3.6-3 1.6 .4-.2 .8-1.4-.4-2.9 2.3-.5 1.9-.6-.1z"/>
<path d="M353.1 200.7l.6 .6M353.2 200.4l.6 .6M353.5 200.2l.4 .5M353.7 200l.4 .5M413.7 209.8l1.9 .5 3 3.5-.4 1.7-.8-.2 .3-1.4-2.2-2.9-2-.4zM413.9 209.9l-.4 .4M414.3 210l-.6 .6M414.6 210.1l-.6 .6M415 210.1l-.6 .7M415.3 210.2l-.5 .6M415.6 210.3l-.5 .6M415.8 210.6l-.3 .4"/>
<path d="M416 210.8l-.4 .4M416.2 211l-.4 .5M416.4 211.3l-.4 .4M416.7 211.5l-.5 .5M416.8 211.8l-.4 .4M417 212l-.4 .4M417.2 212.2l-.4 .5M417.4 212.5l-.4 .4M417.6 212.7l-.4 .5M417.8 212.9l-.4 .5M418 213.2l-.5 .4M418.2 213.4l-.5 .5"/>
<path d="M418.2 215.2l-.3 .2M418.3 214.6l-.7 .7M418.4 213.6l-.8 .9M418.5 214l-1 1M435 200.2l-.4 .5M435.2 200.4l-.4 .5M435.4 200.7l-.5 .4M435.6 200.9l-.5 .5M435.8 201.2l-.4 .4M436 201.4l-.4 .4M436.2 201.6l-.4 .5M436.3 201.9l-.3 .4"/>
<path d="M436.5 202.1l-.3 .4M436.9 202.3l-.6 .5M437.2 202.3l-.5 .6M437.6 202.4l-.6 .6M437.9 202.5l-.5 .6M438.3 202.6l-.6 .6M438.5 202.8l-.4 .4M446.9 217.1l-16.5-3.5-2.4 11M490.4 233.7h173.5M516.4 220.9h47.3M611.9 220.9h47.2M102.8 258.1h115.7v8.2h-115.7z"/>
<path d="M258.9 253.3h51.4v32.7h-51.4zM274.8 257.4h1.7M275.6 257.8h.1M275.6 257.4v1.3M102.8 266.3h115.7v8.2h-115.7zM102.8 274.5h115.7v8.2h-115.7zM123.2 266.3v16.4M153.1 266.3v16.4M181.7 266.3v16.4M264.5 275.7h19.3M264.5 272.8h19.3M264.5 278.7h19.3"/>
<path d="M265.7 278.7l-1.2 1.2M267.1 272.8l-2.6 2.6M268.2 278.7l-1.4 1.5M269.5 266.6h4.8v-2.9h4.8v5.8h-9.6zM269.7 272.8l-2.9 2.9M269.9 266.6l-.4 .4M270.8 278.7l-1.5 1.5M271.2 266.6l-1.7 1.8M272.2 272.8l-2.9 2.9M272.5 266.6l-2.8 2.9M273.3 278.7l-1.4 1.5M273.8 266.6l-2.9 2.9"/>
<path d="M274.8 272.8l-2.9 2.9M275.4 263.7l-1.1 1.1M275.9 278.7l-1.5 1.5M276.7 263.7l-2.4 2.4M277.3 272.8l-2.9 2.9M278 263.7l-5.7 5.8M278.4 278.7l-1.4 1.5M279.1 263.9l-5.6 5.6M279.1 265.2l-4.3 4.3M279.1 266.5l-3 3M279.1 267.8l-1.7 1.7M279.1 269.1l-.4 .4"/>
<path d="M279.9 272.8l-2.9 2.9M281 278.7l-1.4 1.5M282.4 272.8l-2.8 2.9M283.6 278.7l-1.5 1.5M283.8 274l-1.7 1.7M490.4 288.9h173.5"/>
<circle cx="110.2" cy="278.6" r="3.4"/>
</g>
<path d="M490.4 129.5h173.5M490.4 125h173.5M490.4 134h173.5M490.4 152.9h173.5M264.5 274.3h4.6M270.4 274.3h.2M271.9 274.3h4.6M277.8 274.3h.1M279.2 274.3h4.6M264.5 280.2h19.3" fill="none" stroke="#000" stroke-width=".51"/>
<!-- layer: NORTE -->
<path d="M271.4 52.2l1.2 16.6v-16.6zM271.4 52.2l1.2 16.6h-1.2z" fill="#000" stroke="#000" stroke-width=".32"/>
<path d="M267.3 70.8h9.3M271.9 72.7v4.7" fill="none" stroke="#000" stroke-width=".51"/>
<!-- layer: 0 -->
<g fill="#000" stroke="#000" stroke-width=".32">
<path d="M264.5 274.4h4.6v-.2zM264.5 274.2h4.6l-4.6 .2z"/>
<path d="M271.9 274.4h4.6v-.2zM271.9 274.2h4.6l-4.6 .2z"/>
<path d="M279.2 274.4h4.6v-.2zM279.2 274.2h4.6l-4.6 .2z"/>
<path d="M264.5 280.1v.2l19.3-.2zM264.5 280.3l19.3-.2v.2z"/>
</g>
<!-- layer: PARCELAS -->
<path d="M368.8 127l32.8 7.1-2 9.6-32.8-7.2z" fill="none" stroke="#000" stroke-width=".32"/>
<text font-size="8.1" x="506.3" y="54.8">RUGGERI ALEJANDRO PABLO</text>
<g font-size="7.3">
<text x="89.8" y="69.8">1</text>
<text x="319" y="120.4">2</text>
<text x="74.5" y="142.5">4</text>
<text x="303.2" y="194.6">3</text>
</g>
<g font-size="5.4">
<text x="362.1" y="37.2">CROQUIS DE UBICACION</text>
<text x="149.4" y="43.8">MENSURA</text>
<text x="362.8" y="44.2">Esc 1/1000</text>
<text x="149.7" y="50.8">ESC 1/150</text>
<text x="270.1" y="50.8">N</text>
<text x="102.3" y="254.6">Registro de Superficie</text>
</g>
<g font-size="4.1" fill="#545454">
<text x="169.4" y="66.8" transform="rotate(12 169.4 66.8)">nro. cta.:11-01-2398821/3- 11-01-2398822/1</text>
<text x="201.8" y="68.7" transform="rotate(12 201.8 68.7)">Parc.: 23</text>
<text x="187.9" y="75.8" transform="rotate(12 187.9 75.8)">HURTADO PATRICIA</text>
<text x="187.8" y="80.9" transform="rotate(12 187.8 80.9)">MATRICULA 617278</text>
</g>
<g font-size="4.1">
<text x="211" y="95.5" transform="rotate(12 211 95.5)">1-2=34.92</text>
<text x="77.3" y="111.7" transform="rotate(-78 77.3 111.7)">Calle Gaona</text>
<text x="82.3" y="109.2" transform="rotate(-78 82.3 109.2)">4-1=10.00</text>
<text x="176.9" y="131" transform="rotate(12 176.9 131)">Sup.=349.34 m</text>
<text x="181" y="137.2" transform="rotate(12 181 137.2)">Edificado</text>
<text x="165.6" y="161.8" transform="rotate(12 165.6 161.8)">3-4=34.95</text>
<text x="313.8" y="162.1" transform="rotate(-78 313.8 162.1)">2-3=10.00</text>
<text x="319.9" y="162.8" transform="rotate(-78 319.9 162.8)">Parc.: 9</text>
<text x="130.6" y="172.7" transform="rotate(12 130.6 172.7)">SUCESION INDIVISA DE BIANCOTTI MARIO LUIS</text>
<text x="157.4" y="173.6" transform="rotate(12 157.4 173.6)">nra. cta.110106495378</text>
<text x="171.4" y="171.5" transform="rotate(12 171.4 171.5)">Parc.: 21</text>
<text x="321.5" y="179" transform="rotate(-78 321.5 179)">nro.cta.11-01-0765876/9</text>
<text x="326.4" y="180" transform="rotate(-78 326.4 180)">OVIEDO LUIS HECTOR</text>
<text x="331.9" y="178" transform="rotate(-78 331.9 178)">MATRICULA 125436</text>
<text x="157.1" y="183.6" transform="rotate(12 157.1 183.6)">MATRICULA 144925</text>
</g>
<g font-size="4">
<text x="508.2" y="26.8">MENSURA DE POSESION</text>
<text x="509.4" y="82.3">UBICACION Y DESIGNACION</text>
<text x="602.6" y="79.3">Nomenclatura Catastral</text>
<text x="578.6" y="84.8">Provincial</text>
<text x="623.1" y="84.8">Municipal</text>
<text x="495.8" y="107.8" transform="rotate(-90 495.8 107.8)">UBICACIÓN</text>
<text x="394.6" y="115.8">Mza Of.12</text>
</g>
<g font-size="3.7" fill="#545454">
<text x="109.4" y="80.5" transform="rotate(12 109.4 80.5)">6,40</text>
<text x="89.4" y="109" transform="rotate(-78 89.4 109)">9,86</text>
<text x="125.8" y="116.9" transform="rotate(-78 125.8 116.9)">9,86</text>
<text x="96.7" y="138.6" transform="rotate(12 96.7 138.6)">6,40</text>
</g>
<g font-size="3.4">
<text x="410.5" y="61.7" transform="rotate(12 410.5 61.7)">Plaza</text>
<text x="396" y="67.9" transform="rotate(12 396 67.9)">Linea sin materializar</text>
<text x="392.7" y="73.7" transform="rotate(12 392.7 73.7)">Calle Tristan Echegaray</text>
<text x="362.1" y="129.6" transform="rotate(-78 362.1 129.6)">Calle Juan Bautista Gaona</text>
<text x="436" y="164.2" transform="rotate(-78 436 164.2)">Calle Miguel Angel Carcano</text>
<text x="372" y="195.8" transform="rotate(12 372 195.8)">Calle Angelo Peredo</text>
<text x="372.3" y="229.3">Bloque 1</text>
<text x="108" y="263.3">Sup. s/mensura:</text>
<text x="145.7" y="263.3">349.34m2</text>
<text x="107.9" y="271.1">Lote</text>
<text x="128.5" y="271.1">Sup. Terreno</text>
<text x="159.4" y="271.1">Sup. Edif.</text>
<text x="190.8" y="271.1">Observaciones</text>
<text x="127.8" y="279.7">349.34 m</text>
<text x="161.8" y="279.7">126.10 m</text>
<text x="195.8" y="279.7">Edificado</text>
<text x="372.6" y="281">Sup= 126.10 m</text>
</g>
<g font-size="3.2">
<text x="94.6" y="77.3" transform="rotate(13 94.6 77.3)">90°06'</text>
<text x="302.7" y="124.1" transform="rotate(12 302.7 124.1)">90°04'</text>
<text x="83.7" y="136" transform="rotate(12 83.7 136)">90°54'</text>
<text x="292.1" y="179" transform="rotate(12 292.1 179)">89°56'</text>
</g>
<text font-size="2.9" x="204.6" y="135.1" transform="rotate(11 204.6 135.1)">2</text>
<g font-size="2.7">
<text x="493" y="23.9">Plano de :</text>
<text x="493" y="34">Poseedor :</text>
<text x="96.7" y="71.3" transform="rotate(-78 96.7 71.3)">Prog.: 0.00</text>
<text x="134.3" y="76.3" transform="rotate(-78 134.3 76.3)">Prog.: 6.4</text>
<text x="499.1" y="90.4">Dpto.:Capital</text>
<text x="578.8" y="90.4">Dpto.: 11</text>
<text x="499.2" y="96.1">Ped.: Capital</text>
<text x="499.6" y="101.4">Localidad: Ciudad de Cordoba</text>
<text x="578.6" y="96">Ped.: 01</text>
<text x="578.6" y="101.3">Pblo.: 01</text>
<text x="499.6" y="106.6">Barrio: Los Platanos</text>
<text x="578.8" y="106.8">Circ.: 06</text>
<text x="624.7" y="106.8">Circ.: 06</text>
<text x="282.1" y="109.9" transform="rotate(-78 282.1 109.9)">0.15</text>
<text x="499.6" y="112.5">Calle y N°: Gaona 1051</text>
<text x="578.8" y="111.7">Sec.:32</text>
<text x="624.7" y="111.7">Sec.:32</text>
<text x="578.8" y="117.4">Mza.: 026</text>
<text x="624.7" y="117.4">Mza.: 026</text>
<text x="499.8" y="124.1">Mza Of.: 12</text>
<text x="524.2" y="124.1">Lote: 6</text>
<text x="578.8" y="123.5">Parc.:</text>
<text x="624.7" y="123.5">Parc.:</text>
<text x="560.4" y="128.1">AFECTACION REGISTRAL</text>
<text x="378.2" y="134.4" transform="rotate(12 378.2 134.4)">Lote 6</text>
<text x="492.8" y="132.7">Parcela</text>
<text x="508.2" y="132.7">Total</text>
<text x="523.2" y="132.7">Parcial</text>
<text x="539.5" y="132.7">Matricula</text>
<text x="565.9" y="132.7">Titular</text>
<text x="604.4" y="132.7">N° de cuenta</text>
<text x="638.8" y="132.7">Desig. Ofic.</text>
<text x="492.8" y="144">022</text>
<text x="509.3" y="144">si</text>
<text x="539.8" y="144">1315549</text>
<text x="559" y="143.7">ALVAREZ PEDRO PIO</text>
<text x="601.5" y="143.8">11-01-0765866/1</text>
<text x="636.2" y="144">Mza Of. 12 Lote 6</text>
<text x="492" y="156.3">ANTECEDENTES CONSULTADOS: EXP 0033-157262/2025 - EXP 0033-065303/2002 - EXP 0033-026098/1989 - EXP 0033-093278/1981</text>
<text x="492" y="159.9">EXP 0033-107517/2018 - EXP 0033-077797/1979 -EXP 0033-065303-2002</text>
<text x="153" y="162.1" transform="rotate(-78 153 162.1)">0.30</text>
<text x="503.7" y="167.9">Plano confeccionado conforme a Resolución Normativa 1 /2015 de la D.G.Catastro.para acompañar prescripcion adquisitiva</text>
<text x="308.4" y="169.4" transform="rotate(12 308.4 169.4)">0.15</text>
<text x="504.1" y="172">en sede judicial</text>
<text x="504.1" y="175.8">Angulos no inidicados valen 90º00'00&quot;, las medidas estan expresadas en metros.</text>
<text x="594.3" y="197.6">CERTIFICO haber</text>
<text x="620.9" y="197.6">realizado</text>
<text x="638.6" y="197.6">el trabajo</text>
<text x="594.1" y="200.9">en el terreno finalizando las operaciones con fe-</text>
<text x="594.1" y="204.2">cha</text>
<text x="600.7" y="204.2">10-11-2025.</text>
<text x="103.3" y="217.1">Nota: No se realizó grafico de afectacion de dominio por ser la misma unica, total y coincidente</text>
<text x="103.1" y="224.6">&quot;La visación del presente trabajo en ningun caso supone abrir juicio sobre la validez</text>
<text x="103.2" y="227.7">y la antiguedad de los derechos que el poseedor aduce, ni implica la renuncia sobre</text>
<text x="533.5" y="224">Poseedor</text>
<text x="617.9" y="226.7">Agrimensor - M.P. Nº 1338/2</text>
<text x="621.8" y="224">Billoni Alceo Omar</text>
<text x="104" y="231">los derechos que el Estado ,pudiera tener sobre el inmueble&quot;</text>
<text x="273" y="249.8">REFERENCIAS</text>
<text x="286.9" y="258.8">Clavo</text>
<text x="286.7" y="267.7">Construcciones</text>
<text x="286.8" y="275">Muro Medianero</text>
<text x="286.5" y="280.2">Muro Contiguo</text>
<text x="491.9" y="293.3">Exp. Prov.:</text>
<text x="589.4" y="293.3">Fecha de Visacion</text>
</g>
<g font-size="2.4">
<text x="385.4" y="240.6" transform="rotate(12 385.4 240.6)">6.40</text>
<text x="378.5" y="253.4" transform="rotate(-78 378.5 253.4)">9.86</text>
<text x="391.6" y="256.7" transform="rotate(-78 391.6 256.7)">9.86</text>
<text x="379.6" y="266.3" transform="rotate(13 379.6 266.3)">6.40</text>
<text x="141.8" y="278.3">2</text>
<text x="175.7" y="278.3">2</text>
<text x="395.4" y="279.5">2</text>
</g>
<g font-size="2" fill="#545454">
<text x="368.1" y="77" transform="rotate(12 368.1 77)">A.Of.=12.00</text>
<text x="381.9" y="76.9" transform="rotate(-78 381.9 76.9)">A.Of.=12.00</text>
<text x="368.2" y="79.6" transform="rotate(12 368.2 79.6)">s/m=11.82</text>
<text x="440.5" y="89.4" transform="rotate(-78 440.5 89.4)">A.Of.=12.00</text>
<text x="445" y="93.7" transform="rotate(12 445 93.7)">A.Of.=12.00</text>
<text x="445.1" y="96.3" transform="rotate(12 445.1 96.3)">s/m=11.95</text>
<text x="356" y="133.5" transform="rotate(12 356 133.5)">A.Of.=12.00</text>
<text x="356.3" y="136" transform="rotate(12 356.3 136)">s/m=12.01</text>
<text x="345.9" y="179.9" transform="rotate(12 345.9 179.9)">A.Of.=12.00</text>
<text x="346" y="182.4" transform="rotate(12 346 182.4)">s/m=12.10</text>
<text x="356.1" y="196.8" transform="rotate(-78 356.1 196.8)">A.Of.=12.00</text>
<text x="358.7" y="196.6" transform="rotate(-78 358.7 196.6)">s/m=12.01</text>
<text x="422.6" y="196.5" transform="rotate(12 422.6 196.5)">A.Of.=12.00</text>
<text x="422.7" y="199" transform="rotate(12 422.7 199)">s/m=11.95</text>
<text x="417.4" y="209.9" transform="rotate(-78 417.4 209.9)">s/m=11.90</text>
<text x="414.8" y="210" transform="rotate(-78 414.8 210)">A.Of.=12.00</text>
</g>
<g font-size="2">
<text x="371.5" y="111.4" transform="rotate(-78 371.5 111.4)">dist-s/m=53.60</text>
<text x="373.9" y="112.1" transform="rotate(-78 373.9 112.1)">dist s/tit =53.44</text>
<text x="407.8" y="147.3" transform="rotate(12 407.8 147.3)">dist s/tit =35.00</text>
<text x="408.4" y="144.9" transform="rotate(12 408.4 144.9)">dist-s/m=35.15</text>
<text x="359.5" y="168.4" transform="rotate(-78 359.5 168.4)">dist-s/m=52.40</text>
<text x="361.9" y="169" transform="rotate(-78 361.9 169)">dist s/tit =52.40</text>
</g>
</svg>
